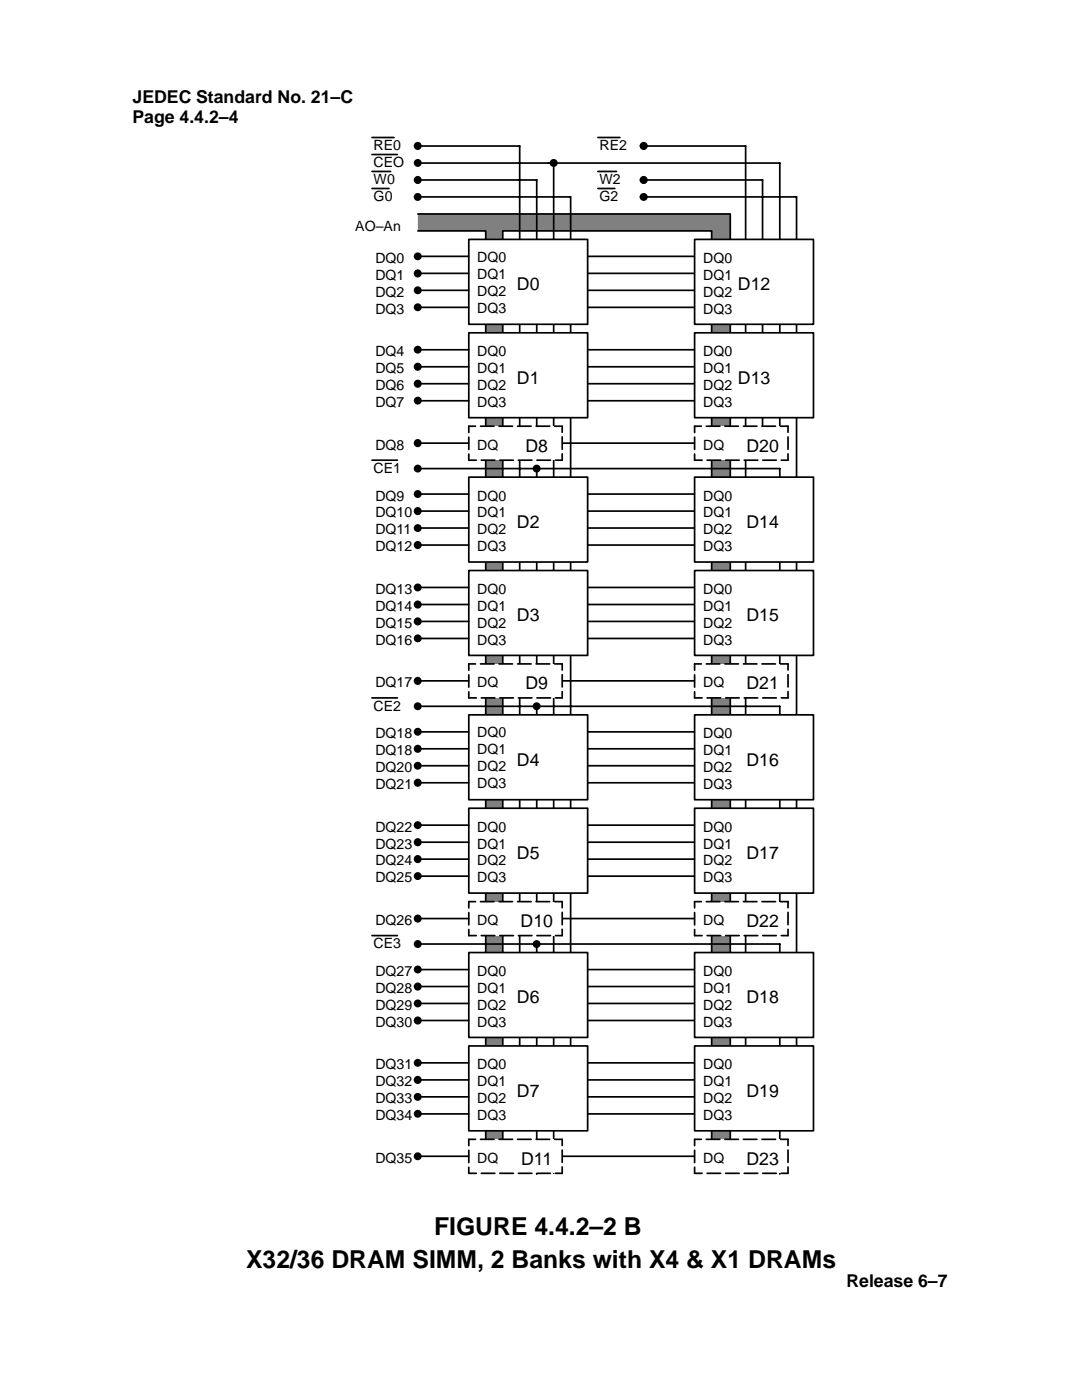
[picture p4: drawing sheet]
<svg xmlns="http://www.w3.org/2000/svg" width="216mm" height="279mm" viewBox="0 0 216 279" stroke-linecap="round" stroke-linejoin="round" font-family="sans-serif">
<path d="M83.4 42.7h62.3v201.6h-3.7v-198.2h-41.7v198.2h-3.4v-198.2h-13.5z" fill-rule="evenodd" fill="#808080"/>
<g fill="none" stroke="#000" stroke-width=".34">
<path d="M83.4 29.1h20.3v193.2M83.4 35.9h23.7v52.5M83.4 39.3h30.5v180.1M83.4 32.5h27.1v201.7M128.4 29.1h20.4v193.2M83.4 42.7h62.3v201.6h-3.7v-198.2h-41.7v198.2h-3.4v-198.2h-13.5M113.9 51.2h39.9M113.9 54.6h39.9M113.9 57.9h39.9M113.9 61.3h39.9M113.9 69.8h39.9M113.9 73.2h39.9"/>
<path d="M113.9 76.6h39.9M113.9 80h39.9M83.4 93.5h23.7v42.4M110.5 88.4h43.3M113.9 98.6h39.9M113.9 102h39.9M113.9 105.4h39.9M113.9 108.8h39.9M113.9 117.2h39.9M110.5 135.9h43.3M113.9 120.6h39.9M113.9 124h39.9"/>
<path d="M113.9 127.4h39.9M83.4 141h72.2v42.3M107.1 141v42.3M113.9 146.1h39.9M113.9 149.4h39.9M113.9 152.8h39.9M113.9 156.2h39.9M113.9 164.7h39.9M113.9 168.1h39.9M113.9 171.5h39.9M113.9 174.9h39.9M110.5 183.3h43.3"/>
<path d="M113.9 193.5h39.9M113.9 196.9h39.9M113.9 200.3h39.9M113.9 203.7h39.9M113.9 212.1h39.9M113.9 215.5h39.9M113.9 218.9h39.9M110.5 230.8h43.3M113.9 222.3h39.9"/>
</g>
<path d="M88.5 232.5h98.2v15.2h-98.2z" fill-rule="evenodd" fill="#fff" stroke="#fff" stroke-width=".34"/>
<path d="M93.5 66.4h23.8v17h-23.8z" fill-rule="evenodd" fill="#fff"/>
<path d="M93.5 66.4h23.8v17h-23.8z" fill="none" stroke="#000" stroke-width=".34"/>
<path d="M93.5 47.8h23.8v16.9h-23.8z" fill-rule="evenodd" fill="#fff"/>
<path d="M93.5 47.8h23.8v16.9h-23.8z" fill="none" stroke="#000" stroke-width=".34"/>
<path d="M93.5 113.9h23.8v16.9h-23.8z" fill-rule="evenodd" fill="#fff"/>
<path d="M93.5 113.9h23.8v16.9h-23.8z" fill="none" stroke="#000" stroke-width=".34"/>
<path d="M93.5 95.2h23.8v17h-23.8z" fill-rule="evenodd" fill="#fff"/>
<path d="M93.5 95.2h23.8v17h-23.8z" fill="none" stroke="#000" stroke-width=".34"/>
<path d="M93.5 85.1h18.7v6.7h-18.7z" fill-rule="evenodd" fill="#fff"/>
<path d="M93.5 85.1h18.7M112.2 91.8h-18.7" fill="none" stroke="#000" stroke-width=".34" stroke-dasharray="2.7 1" stroke-dashoffset="1.4"/>
<path d="M93.5 91.8v-6.7M112.2 85.1v6.7" fill="none" stroke="#000" stroke-width=".34" stroke-dasharray="2.5 .9" stroke-dashoffset="1.2"/>
<path d="M93.5 132.5h18.7v6.8h-18.7z" fill-rule="evenodd" fill="#fff"/>
<path d="M93.5 132.5h18.7M112.2 139.3h-18.7" fill="none" stroke="#000" stroke-width=".34" stroke-dasharray="2.7 1" stroke-dashoffset="1.4"/>
<path d="M93.5 139.3v-6.8M112.2 132.5v6.8" fill="none" stroke="#000" stroke-width=".34" stroke-dasharray="2.5 .9" stroke-dashoffset="1.2"/>
<g fill="none" stroke="#000" stroke-width=".34">
<path d="M109.4 32.5h46.2v57.6M128.4 39.3h30.5v180.1M128.4 35.9h23.8v52.5M83.4 51.2h10.1M83.4 54.6h10.1M83.4 57.9h10.1M83.4 61.3h10.1M83.4 69.8h10.1M83.4 73.2h10.1M83.4 76.6h10.1M83.4 80h10.1M83.4 98.6h10.1"/>
<path d="M83.4 88.4h10.1M107.1 93.5h48.5v42.4M83.4 102h10.1M83.4 105.4h10.1M83.4 108.8h10.1M83.4 117.2h10.1M83.4 120.6h10.1M83.4 124h10.1M83.4 127.4h10.1M83.4 135.9h10.1"/>
</g>
<g fill="#000" stroke="#000" stroke-width=".34">
<circle cx="83.4" cy="39.3" r=".62"/>
<circle cx="83.4" cy="32.5" r=".62"/>
<circle cx="83.4" cy="35.9" r=".63"/>
<circle cx="83.4" cy="51.2" r=".62"/>
<circle cx="83.4" cy="57.9" r=".62"/>
<circle cx="83.4" cy="54.6" r=".63"/>
<circle cx="83.4" cy="69.8" r=".62"/>
<circle cx="83.4" cy="80" r=".62"/>
<circle cx="83.4" cy="61.3" r=".62"/>
<circle cx="83.4" cy="73.2" r=".63"/>
<circle cx="83.4" cy="76.6" r=".63"/>
<circle cx="83.4" cy="93.5" r=".62"/>
<circle cx="83.4" cy="98.6" r=".62"/>
<circle cx="83.4" cy="88.4" r=".63"/>
<circle cx="83.4" cy="117.2" r=".62"/>
<circle cx="83.4" cy="105.4" r=".62"/>
<circle cx="83.4" cy="108.8" r=".63"/>
<circle cx="83.4" cy="102" r=".63"/>
<circle cx="83.4" cy="127.4" r=".62"/>
<circle cx="83.4" cy="124" r=".63"/>
<circle cx="83.4" cy="120.6" r=".63"/>
<circle cx="83.4" cy="135.9" r=".63"/>
</g>
<path d="M138.6 66.4h23.7v17h-23.7z" fill-rule="evenodd" fill="#fff"/>
<path d="M138.6 66.4h23.7v17h-23.7z" fill="none" stroke="#000" stroke-width=".34"/>
<path d="M138.6 47.8h23.7v16.9h-23.7z" fill-rule="evenodd" fill="#fff"/>
<path d="M138.6 47.8h23.7v16.9h-23.7z" fill="none" stroke="#000" stroke-width=".34"/>
<path d="M138.6 113.9h23.7v16.9h-23.7z" fill-rule="evenodd" fill="#fff"/>
<path d="M138.6 113.9h23.7v16.9h-23.7z" fill="none" stroke="#000" stroke-width=".34"/>
<path d="M138.6 95.2h23.7v17h-23.7z" fill-rule="evenodd" fill="#fff"/>
<path d="M138.6 95.2h23.7v17h-23.7z" fill="none" stroke="#000" stroke-width=".34"/>
<path d="M138.6 85.1h18.6v6.7h-18.6z" fill-rule="evenodd" fill="#fff"/>
<path d="M138.6 85.1h18.6M157.2 91.8h-18.6" fill="none" stroke="#000" stroke-width=".34" stroke-dasharray="2.7 1" stroke-dashoffset="1.4"/>
<path d="M138.6 91.8v-6.7M157.2 85.1v6.7" fill="none" stroke="#000" stroke-width=".34" stroke-dasharray="2.5 .9" stroke-dashoffset="1.2"/>
<path d="M138.6 132.5h18.6v6.8h-18.6z" fill-rule="evenodd" fill="#fff"/>
<path d="M138.6 132.5h18.6M157.2 139.3h-18.6" fill="none" stroke="#000" stroke-width=".34" stroke-dasharray="2.7 1" stroke-dashoffset="1.4"/>
<path d="M138.6 139.3v-6.8M157.2 132.5v6.8" fill="none" stroke="#000" stroke-width=".34" stroke-dasharray="2.5 .9" stroke-dashoffset="1.2"/>
<g fill="#000" stroke="#000" stroke-width=".34">
<circle cx="110.5" cy="32.5" r=".63"/>
<circle cx="128.4" cy="39.3" r=".63"/>
<circle cx="128.4" cy="35.9" r=".64"/>
</g>
<path d="M74.2 27.4h4.4M74.2 30.8h5.1M74.2 34.2h3.7M119.3 27.4h4.4M119.3 34.2h3.7M83.4 188.4h23.7v45.9" fill="none" stroke="#000" stroke-width=".34"/>
<path d="M93.5 161.3h23.8v16.9h-23.8z" fill-rule="evenodd" fill="#fff"/>
<path d="M93.5 161.3h23.8v16.9h-23.8z" fill="none" stroke="#000" stroke-width=".34"/>
<path d="M93.5 142.7h23.8v16.9h-23.8z" fill-rule="evenodd" fill="#fff"/>
<path d="M93.5 142.7h23.8v16.9h-23.8z" fill="none" stroke="#000" stroke-width=".34"/>
<path d="M93.5 208.7h23.8v17h-23.8z" fill-rule="evenodd" fill="#fff"/>
<path d="M93.5 208.7h23.8v17h-23.8z" fill="none" stroke="#000" stroke-width=".34"/>
<path d="M93.5 190.1h23.8v16.9h-23.8z" fill-rule="evenodd" fill="#fff"/>
<path d="M93.5 190.1h23.8v16.9h-23.8z" fill="none" stroke="#000" stroke-width=".34"/>
<path d="M93.5 179.9h18.7v6.8h-18.7z" fill-rule="evenodd" fill="#fff"/>
<path d="M93.5 179.9h18.7M112.2 186.7h-18.7" fill="none" stroke="#000" stroke-width=".34" stroke-dasharray="2.7 1" stroke-dashoffset="1.4"/>
<path d="M112.2 179.9v6.8M93.5 186.7v-6.8" fill="none" stroke="#000" stroke-width=".34" stroke-dasharray="2.5 .9" stroke-dashoffset="1.2"/>
<path d="M93.5 227.4h18.7v6.8h-18.7z" fill-rule="evenodd" fill="#fff"/>
<path d="M93.5 227.4h18.7M112.2 234.2h-18.7" fill="none" stroke="#000" stroke-width=".34" stroke-dasharray="2.7 1" stroke-dashoffset="1.4"/>
<path d="M93.5 234.2v-6.8M112.2 227.4v6.8" fill="none" stroke="#000" stroke-width=".34" stroke-dasharray="2.5 .9" stroke-dashoffset="1.2"/>
<g fill="none" stroke="#000" stroke-width=".34">
<path d="M83.4 146.1h10.1M83.4 149.4h10.1M83.4 152.8h10.1M83.4 156.2h10.1M83.4 164.7h10.1M83.4 168.1h10.1M83.4 171.5h10.1M83.4 174.9h10.1M83.4 193.5h10.1M83.4 196.9h10.1M83.4 183.3h10.1M107.1 188.4h48.5v45.9"/>
<path d="M83.4 200.3h10.1M83.4 203.7h10.1M83.4 212.1h10.1M83.4 215.5h10.1M83.4 218.9h10.1M83.4 222.3h10.1M83.4 230.8h10.1"/>
</g>
<g fill="#000" stroke="#000" stroke-width=".34">
<circle cx="83.4" cy="152.8" r=".62"/>
<circle cx="83.4" cy="146" r=".62"/>
<circle cx="83.4" cy="149.4" r=".63"/>
<circle cx="83.4" cy="156.2" r=".63"/>
<circle cx="83.4" cy="164.7" r=".62"/>
<circle cx="83.4" cy="174.8" r=".62"/>
<circle cx="83.4" cy="168.1" r=".63"/>
<circle cx="83.4" cy="171.4" r=".63"/>
<circle cx="83.4" cy="188.4" r=".62"/>
<circle cx="83.4" cy="193.5" r=".62"/>
<circle cx="83.4" cy="183.3" r=".63"/>
<circle cx="83.4" cy="196.9" r=".63"/>
<circle cx="83.4" cy="218.9" r=".62"/>
<circle cx="83.4" cy="212.1" r=".62"/>
<circle cx="83.4" cy="200.3" r=".62"/>
<circle cx="83.4" cy="215.5" r=".63"/>
<circle cx="83.4" cy="203.7" r=".63"/>
<circle cx="83.4" cy="230.8" r=".62"/>
<circle cx="83.4" cy="222.3" r=".62"/>
</g>
<path d="M138.6 161.3h23.7v16.9h-23.7z" fill-rule="evenodd" fill="#fff"/>
<path d="M138.6 161.3h23.7v16.9h-23.7z" fill="none" stroke="#000" stroke-width=".34"/>
<path d="M138.6 142.7h23.7v16.9h-23.7z" fill-rule="evenodd" fill="#fff"/>
<path d="M138.6 142.7h23.7v16.9h-23.7z" fill="none" stroke="#000" stroke-width=".34"/>
<path d="M138.6 208.7h23.7v17h-23.7z" fill-rule="evenodd" fill="#fff"/>
<path d="M138.6 208.7h23.7v17h-23.7z" fill="none" stroke="#000" stroke-width=".34"/>
<path d="M138.6 190.1h23.7v16.9h-23.7z" fill-rule="evenodd" fill="#fff"/>
<path d="M138.6 190.1h23.7v16.9h-23.7z" fill="none" stroke="#000" stroke-width=".34"/>
<path d="M138.6 179.9h18.6v6.8h-18.6z" fill-rule="evenodd" fill="#fff"/>
<path d="M138.6 179.9h18.6M157.2 186.7h-18.6" fill="none" stroke="#000" stroke-width=".34" stroke-dasharray="2.7 1" stroke-dashoffset="1.4"/>
<path d="M157.2 179.9v6.8M138.6 186.7v-6.8" fill="none" stroke="#000" stroke-width=".34" stroke-dasharray="2.5 .9" stroke-dashoffset="1.2"/>
<path d="M138.6 227.4h18.6v6.8h-18.6z" fill-rule="evenodd" fill="#fff"/>
<path d="M138.6 227.4h18.6M157.2 234.2h-18.6" fill="none" stroke="#000" stroke-width=".34" stroke-dasharray="2.7 1" stroke-dashoffset="1.4"/>
<path d="M138.6 234.2v-6.8M157.2 227.4v6.8" fill="none" stroke="#000" stroke-width=".34" stroke-dasharray="2.5 .9" stroke-dashoffset="1.2"/>
<g fill="#000" stroke="#000" stroke-width=".34">
<circle cx="83.4" cy="29.1" r=".63"/>
<circle cx="128.4" cy="29.1" r=".64"/>
<circle cx="107.1" cy="93.5" r=".62"/>
<circle cx="83.4" cy="140.9" r=".62"/>
<circle cx="107.1" cy="140.9" r=".62"/>
<circle cx="107.1" cy="188.4" r=".62"/>
</g>
<path d="M74.2 37.6h3.4M119.3 37.6h3.4M74.2 91.8h5.1M74.2 139.3h5.1M74.2 186.7h5.1" fill="none" stroke="#000" stroke-width=".34"/>
<g font-size="4.9">
<text x="86.6" y="246.5">FIGURE 4.4.2–2 B</text>
<text x="49.1" y="253">X32/36 DRAM SIMM, 2 Banks with X4 &amp; X1 DRAMs</text>
</g>
<g font-size="3.5">
<text x="26.4" y="20.6">JEDEC Standard No. 21–C</text>
<text x="26.4" y="24.6">Page 4.4.2–4</text>
<text x="103.2" y="57.9">D0</text>
<text x="147.2" y="57.9">D12</text>
<text x="103.2" y="76.6">D1</text>
<text x="147.2" y="76.6">D13</text>
<text x="104.9" y="90.1">D8</text>
<text x="148.9" y="90.1">D20</text>
<text x="103.2" y="105.4">D2</text>
<text x="148.9" y="105.4">D14</text>
<text x="103.2" y="124">D3</text>
<text x="148.9" y="124">D15</text>
<text x="104.9" y="137.6">D9</text>
<text x="148.9" y="137.6">D21</text>
<text x="103.2" y="152.8">D4</text>
<text x="148.9" y="152.8">D16</text>
<text x="103.2" y="171.5">D5</text>
<text x="148.9" y="171.5">D17</text>
<text x="103.9" y="185">D10</text>
<text x="148.9" y="185">D22</text>
<text x="103.2" y="200.3">D6</text>
<text x="148.9" y="200.3">D18</text>
<text x="103.2" y="218.9">D7</text>
<text x="148.9" y="218.9">D19</text>
<text x="104" y="232.5">D11</text>
<text x="148.9" y="232.5">D23</text>
<text x="168.9" y="256.8">Release 6–7</text>
</g>
<g font-size="2.8">
<text x="74.6" y="30">RE0</text>
<text x="119.6" y="30">RE2</text>
<text x="74.6" y="33.4">CEO</text>
<text x="74.6" y="36.8">W0</text>
<text x="74.6" y="40.2">G0</text>
<text x="119.6" y="40.2">G2</text>
<text x="119.6" y="36.8">W2</text>
<text x="70.9" y="46.1">AO–An</text>
<text x="74.9" y="52.5">DQ0</text>
<text x="95.2" y="52.3">DQ0</text>
<text x="140.3" y="52.5">DQ0</text>
<text x="74.9" y="55.8">DQ1</text>
<text x="74.9" y="59.2">DQ2</text>
<text x="95.2" y="55.7">DQ1</text>
<text x="95.2" y="59">DQ2</text>
<text x="140.3" y="55.8">DQ1</text>
<text x="140.3" y="59.2">DQ2</text>
<text x="74.9" y="62.6">DQ3</text>
<text x="95.2" y="62.4">DQ3</text>
<text x="140.3" y="62.6">DQ3</text>
<text x="74.9" y="71.1">DQ4</text>
<text x="95.2" y="71.1">DQ0</text>
<text x="140.3" y="71.1">DQ0</text>
<text x="74.9" y="74.5">DQ5</text>
<text x="74.9" y="77.8">DQ6</text>
<text x="95.2" y="74.5">DQ1</text>
<text x="95.2" y="77.8">DQ2</text>
<text x="140.3" y="74.5">DQ1</text>
<text x="140.3" y="77.8">DQ2</text>
<text x="74.9" y="81.2">DQ7</text>
<text x="95.2" y="81.2">DQ3</text>
<text x="140.3" y="81.2">DQ3</text>
<text x="74.9" y="89.7">DQ8</text>
<text x="95.2" y="89.7">DQ</text>
<text x="140.3" y="89.7">DQ</text>
<text x="74.6" y="94.4">CE1</text>
<text x="74.9" y="99.9">DQ9</text>
<text x="95.2" y="99.9">DQ0</text>
<text x="140.3" y="99.9">DQ0</text>
<text x="74.9" y="103.3">DQ10</text>
<text x="74.9" y="106.6">DQ11</text>
<text x="95.2" y="103.3">DQ1</text>
<text x="95.2" y="106.6">DQ2</text>
<text x="140.3" y="103.3">DQ1</text>
<text x="140.3" y="106.6">DQ2</text>
<text x="74.9" y="110">DQ12</text>
<text x="95.2" y="110">DQ3</text>
<text x="140.3" y="110">DQ3</text>
<text x="74.9" y="118.5">DQ13</text>
<text x="95.2" y="118.5">DQ0</text>
<text x="140.3" y="118.5">DQ0</text>
<text x="74.9" y="121.9">DQ14</text>
<text x="74.9" y="125.3">DQ15</text>
<text x="95.2" y="121.9">DQ1</text>
<text x="95.2" y="125.3">DQ2</text>
<text x="140.3" y="121.9">DQ1</text>
<text x="140.3" y="125.3">DQ2</text>
<text x="74.9" y="128.7">DQ16</text>
<text x="95.2" y="128.7">DQ3</text>
<text x="140.3" y="128.7">DQ3</text>
<text x="74.9" y="137.2">DQ17</text>
<text x="95.2" y="137.2">DQ</text>
<text x="140.3" y="137.2">DQ</text>
<text x="74.6" y="141.8">CE2</text>
<text x="74.9" y="147.3">DQ18</text>
<text x="95.2" y="147.2">DQ0</text>
<text x="140.3" y="147.3">DQ0</text>
<text x="74.9" y="150.7">DQ18</text>
<text x="74.9" y="154.1">DQ20</text>
<text x="95.2" y="150.5">DQ1</text>
<text x="95.2" y="153.9">DQ2</text>
<text x="140.3" y="150.7">DQ1</text>
<text x="140.3" y="154.1">DQ2</text>
<text x="74.9" y="157.5">DQ21</text>
<text x="95.2" y="157.3">DQ3</text>
<text x="140.3" y="157.5">DQ3</text>
<text x="74.9" y="166">DQ22</text>
<text x="95.2" y="166">DQ0</text>
<text x="140.3" y="166">DQ0</text>
<text x="74.9" y="169.3">DQ23</text>
<text x="74.9" y="172.7">DQ24</text>
<text x="95.2" y="169.3">DQ1</text>
<text x="95.2" y="172.7">DQ2</text>
<text x="140.3" y="169.3">DQ1</text>
<text x="140.3" y="172.7">DQ2</text>
<text x="74.9" y="176.1">DQ25</text>
<text x="95.2" y="176.1">DQ3</text>
<text x="140.3" y="176.1">DQ3</text>
<text x="74.9" y="184.6">DQ26</text>
<text x="95.2" y="184.6">DQ</text>
<text x="140.3" y="184.6">DQ</text>
<text x="74.6" y="189.3">CE3</text>
<text x="74.9" y="194.8">DQ27</text>
<text x="95.2" y="194.8">DQ0</text>
<text x="140.3" y="194.8">DQ0</text>
<text x="74.9" y="198.1">DQ28</text>
<text x="74.9" y="201.5">DQ29</text>
<text x="95.2" y="198.1">DQ1</text>
<text x="95.2" y="201.5">DQ2</text>
<text x="140.3" y="198.1">DQ1</text>
<text x="140.3" y="201.5">DQ2</text>
<text x="74.9" y="204.9">DQ30</text>
<text x="95.2" y="204.9">DQ3</text>
<text x="140.3" y="204.9">DQ3</text>
<text x="74.9" y="213.4">DQ31</text>
<text x="95.2" y="213.4">DQ0</text>
<text x="140.3" y="213.4">DQ0</text>
<text x="74.9" y="216.8">DQ32</text>
<text x="74.9" y="220.2">DQ33</text>
<text x="95.2" y="216.8">DQ1</text>
<text x="95.2" y="220.2">DQ2</text>
<text x="140.3" y="216.8">DQ1</text>
<text x="140.3" y="220.2">DQ2</text>
<text x="74.9" y="223.5">DQ34</text>
<text x="95.2" y="223.5">DQ3</text>
<text x="140.3" y="223.5">DQ3</text>
<text x="74.9" y="232.1">DQ35</text>
<text x="95.2" y="232.1">DQ</text>
<text x="140.3" y="232.1">DQ</text>
</g>
</svg>
